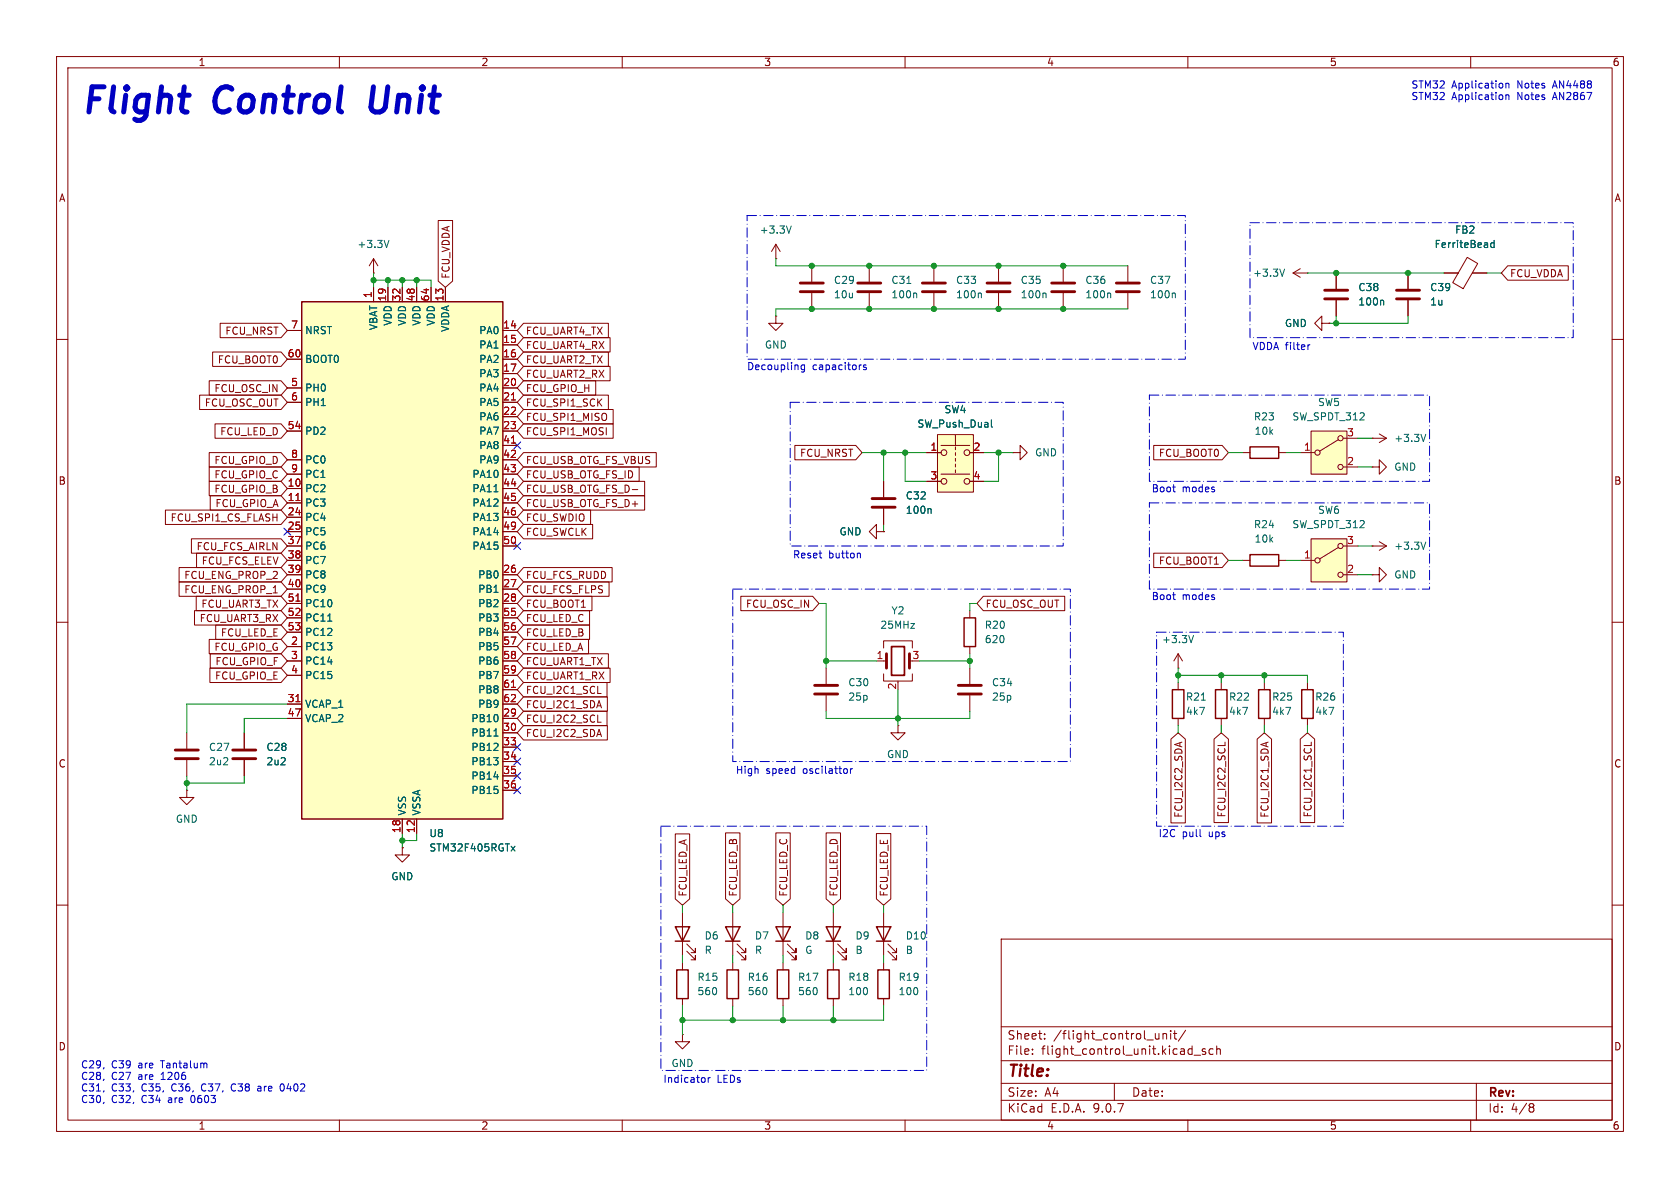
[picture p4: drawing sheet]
<svg xmlns="http://www.w3.org/2000/svg" width="297mm" height="210mm" viewBox="0 0 297 210" stroke-linecap="round" stroke-linejoin="round" font-family="sans-serif">
<g fill="none" stroke="#840000" stroke-width=".18">
<path d="M10 10h277v190h-277zM12 12h273v186h-273zM60 10v2M110 10v2M160 10v2M210 10v2M260 10v2M66 48.3h.1M66 45.7l-.7 1.3M66 45.7l.8 1.3M66 45.7v2.6M228.6 48.3l1.3 .7"/>
<path d="M228.6 48.3h2.5M229.9 47.5l-1.3 .8M231.1 48.3h.1M10 60h2M285 60h2M10 110h2M154.9 116.8h1.8M156.2 114.6v-1.3h5.1v1.3M156.2 119.1v1.3h5.1v-1.3M285 110h2M33 139.7v1.3h1.3l-1.3 1.2-1.3-1.2h1.3M33 139.7h.1"/>
<path d="M158.7 128.3v1.2h1.3l-1.3 1.3-1.2-1.3h1.2M158.7 128.3h.1M158.7 120.4v.3M223.5 120.7v1.2M223.5 127v1.3M71.1 149.9v1.2h1.3l-1.3 1.3-1.3-1.3h1.3M71.1 149.9h.1M10 160h2M120.6 161.3v7.6M121.4 168.1l1.5 1.6v-.8v.8h-.7M121.4 166.9l1.5 1.5v-.8v.8h-.7M129.5 161.3v7.6"/>
<path d="M130.3 168.1l1.5 1.6v-.8v.8h-.7M130.3 166.9l1.5 1.5v-.8v.8h-.7M138.4 161.3v7.6M138.4 170.2v1.3M138.4 176.5v1.3M139.2 168.1l1.5 1.6v-.8v.8h-.7M139.2 166.9l1.5 1.5v-.8v.8h-.7M147.3 161.3v7.6M147.3 170.2v1.3M147.3 176.5v1.3M148.1 168.1l1.5 1.6v-.8v.8h-.8M148.1 166.9l1.5 1.5v-.8v.8h-.8"/>
<path d="M156.2 161.3v7.6M156.2 170.2v1.3M156.2 176.5v1.3M157 168.1l1.5 1.6v-.8v.8h-.8M157 166.9l1.5 1.5v-.8v.8h-.8M177 166h108v32h-108zM285 160h2M60 198v2M110 198v2M160 198v2M177 194.5h108M177 191.5h108"/>
<path d="M177 187.5h108M177 181.5h108M182.5 186.3v.1M182.5 185.5v.1M184.7 183.6v.1M184.7 182.8v.1M197 191.5v3M204.9 182.7v1M204.9 183.6l-.4 .1M205.6 182.8l.2-.1 .4 .1v.9M205.6 182.7v1M207 182.2v.1"/>
<path d="M207 182.7v1M207.5 182.7h.5M207.7 182.2v1.3l.3 .2M209.6 182.1l-1.3 2M210 198v2M211.1 186.5h1.1M213.1 185.5l-.4-.1-.2 .2 .1 .2 .5 .2v.3h-.6M214.5 185.5l-.5-.1-.3 .3v.4l.2 .2h.6M215.1 185.5l.2-.1 .4 .1v.9M215.1 184.9v1.5M260 198v2M261 191.5v6.5"/>
<path d="M270.6 195.1l.4 .1 .2 .2-.3 .3M270.6 195.7h.3M270.9 195.7l.2 .2 .1 .4-.2 .2-.4 .1"/>
</g>
<g fill="none" stroke="#840000" stroke-width=".25">
<path d="M222.5 121.9h2v5.1h-2zM119.4 163.8h2.5l-1.3 2.6zM119.4 166.4h2.5M128.3 163.8h2.5l-1.3 2.6zM128.3 166.4h2.5M137.2 163.8h2.5l-1.3 2.6zM137.2 166.4h2.5M137.4 171.5h2v5h-2zM146 163.8h2.6l-1.3 2.6zM146 166.4h2.6M146.3 171.5h2v5h-2zM154.9 163.8h2.6l-1.3 2.6z"/>
<path d="M154.9 166.4h2.6M155.2 171.5h2v5h-2z"/>
</g>
<path d="M68.8 42.5l-.5 1.3M227.1 47.6l-.4 1.2" fill="none" stroke="#006464" stroke-width=".18"/>
<path d="M156.7 115.6v2.5M160.8 115.6v2.5" fill="none" stroke="#840000" stroke-width=".51"/>
<path d="M157.6 114.3h2.3v5.1h-2.3z" fill="none" stroke="#840000" stroke-width=".3"/>
<path d="M53.3 53.3h35.6v91.5h-35.6z" fill="#ffffc2"/>
<path d="M53.3 53.3h35.6v91.5h-35.6zM207.3 121.9h2v5.1h-2zM214.9 121.9h2v5.1h-2zM230.1 121.9h2.1v5.1h-2.1zM119.6 171.5h2.1v5h-2.1zM128.5 171.5h2.1v5h-2.1z" fill="none" stroke="#840000" stroke-width=".25"/>
<g fill="none" stroke="#840000" stroke-width=".18">
<path d="M50.8 58.4h2.5M66 50.8v2.5M68.6 50.8v2.5M71.1 50.8v2.5M73.7 50.8v2.5M76.2 50.8v2.5M78.7 50.8v2.5M88.9 58.4h2.5M248.9 48.3v2.8M248.9 53.1v2.8M255.3 48.3h2.5M259.4 45.5l1.8 1.1-2.5 4.4-1.9-1z"/>
<path d="M260.3 48.3h2.6M50.8 63.5h2.5M50.8 68.6h2.5M50.8 71.1h2.5M50.8 76.2h2.5M88.9 63.5h2.5M88.9 68.6h2.5M88.9 71.1h2.5M88.9 76.2h2.5M88.9 61h2.5M88.9 66h2.5M88.9 73.7h2.5"/>
<path d="M88.9 78.7h2.5M50.8 81.3h2.5M50.8 83.8h2.5M50.8 86.4h2.5M50.8 88.9h2.5M50.8 91.4h2.5M50.8 94h2.5M50.8 96.5h2.5M50.8 99.1h2.5M88.9 81.3h2.5M88.9 83.8h2.5M88.9 86.4h2.5"/>
<path d="M88.9 88.9h2.5M88.9 91.4h2.5M88.9 94h2.5M88.9 96.5h2.5M50.8 101.6h2.5M50.8 104.1h2.5M50.8 106.7h2.5M50.8 109.2h2.5M50.8 111.8h2.5M50.8 114.3h2.5M50.8 116.8h2.5M50.8 119.4h2.5"/>
<path d="M88.9 101.6h2.5M88.9 104.1h2.5M88.9 106.7h2.5M88.9 109.2h2.5M88.9 111.8h2.5M88.9 114.3h2.5M88.9 116.8h2.5M88.9 119.4h2.5M146 118.1v2.8M171.4 118.1v2.8M33 129.5v2.8M33 134.4v2.8"/>
<path d="M43.2 129.5v2.8M43.2 134.4v2.8M50.8 124.5h2.5M50.8 127h2.5M88.9 124.5h2.5M88.9 127h2.5M88.9 121.9h2.5M88.9 129.5h2.5M88.9 132.1h2.5M88.9 134.6h2.5M88.9 137.2h2.5M88.9 139.7h2.5"/>
<path d="M146 122.9v2.8M171.4 122.9v2.8M208.3 120.7v1.2M208.3 127v1.3M215.9 120.7v1.2M215.9 127v1.3M231.1 120.7v1.2M231.1 127v1.3M71.1 144.8v2.5M73.7 144.8v2.5M120.6 170.2v1.3M120.6 176.5v1.3"/>
<path d="M129.5 170.2v1.3M129.5 176.5v1.3M120.6 182.9v1.3h1.3l-1.3 1.2-1.2-1.2h1.2M120.6 182.9h.1"/>
</g>
<path d="M90.4 70.7h.7M90.4 78.3h.7M52.3 88.5h.7M52.3 106.3h.7M52.3 124h.7M90.4 121.5h.7" fill="none" stroke="#a90000" stroke-width=".18"/>
<path d="M264.1 42.5v1.3M264.1 43l-.3-.1-.3 .3 .2 .5h.4M87.3 86.9h.7M57.9 109.8h.8M87.3 130.1h.7M212.4 123.8h.7M90.4 149.6l.6 .8M91 149.6l-.6 .8" fill="none" stroke="#006464" stroke-width=".18"/>
<path d="M246.9 51.3h4.1M246.9 52.8h4.1M31 132.6h4.1M31 134.1h4.1M41.1 132.6h4.1M41.1 134.1h4.1M144 121.2h4.1M144 122.7h4.1M169.4 121.2h4.1M169.4 122.7h4.1" fill="none" stroke="#840000" stroke-width=".51"/>
<path d="M165.7 76.8h6.4v10.2h-6.4z" fill="#ffffc2"/>
<g fill="none" stroke="#840000" stroke-width=".18">
<path d="M137.2 45.7h.1M137.2 55.9v1.3h1.2l-1.2 1.2-1.3-1.2h1.3M137.2 55.9h.1M137.2 43.2l-.8 1.3M137.2 43.2l.7 1.3M137.2 43.2v2.5M143.5 47v2.8M143.5 51.8v2.8M153.7 47v2.8M153.7 51.8v2.8M165.1 47v2.8M165.1 51.8v2.8"/>
<path d="M176.5 47v2.8M176.5 51.8v2.8M236.2 48.3v2.8M236.2 53.1v2.8M165.7 76.8h6.4v10.2h-6.4zM166.4 78.7h5M168.9 77v1.7M168.9 79v.5M154.9 94v-1.3l-1.2 1.3 1.2 1.3v-1.3h1.3M156.2 94h.1M156.2 85.1v2.8M156.2 89.9v2.8"/>
<path d="M163.8 80h2.6M163.8 85.1h2.6M166.4 83.8h5M168.9 80v.5M168.9 81v.5M168.9 82v.6M168.9 83.1v.5M171.4 80h2.6M171.4 85.1h2.6M219.7 80h1.3M219.7 99.1h1.3M226.1 80h1.2"/>
<path d="M226.1 99.1h1.2M171.4 108v1.2M171.4 114.3v1.3"/>
<circle cx="166.9" cy="85.1" r=".51"/>
<circle cx="166.9" cy="80" r=".51"/>
<circle cx="170.9" cy="80" r=".51"/>
<circle cx="170.9" cy="85.1" r=".51"/>
</g>
<path d="M139.9 39.9l-.4 1.3M160.3 50.1h.7M161.9 51.8l.2 .2v.6M173.3 51.8l.2 .2v.6M184.7 51.8l.2 .2v.6M244.4 53.1l.2 .2v.6M175.3 74.2v1.1l.1 .2M164.4 89.9l.2 .2v.6" fill="none" stroke="#006464" stroke-width=".18"/>
<path d="M141.5 50h4M141.5 51.6h4M151.6 50h4.1M151.6 51.6h4.1M163.1 50h4M163.1 51.6h4M174.5 50h4.1M174.5 51.6h4.1M234.2 51.3h4.1M234.2 52.8h4.1M154.2 88.1h4M154.2 89.7h4" fill="none" stroke="#840000" stroke-width=".51"/>
<path d="M221 79h5.1v2h-5.1zM221 98h5.1v2.1h-5.1zM170.4 109.2h2.1v5.1h-2.1z" fill="none" stroke="#840000" stroke-width=".25"/>
<path d="M231.8 76.2h6.3v7.6h-6.3z" fill="#ffffc2"/>
<g fill="none" stroke="#840000" stroke-width=".18">
<path d="M188 47v2.8M188 51.8v2.8M231.8 76.2h6.3v7.6h-6.3zM236.6 77.7l-3.3 2.1M237.5 77.5h2.5M179.1 80h1.2v-1.3l1.3 1.3-1.3 1.3v-1.3M179.1 80h.1M229.9 80h2.5M237.5 82.6h2.5M208.3 118.1h.1M208.3 115.6l-.8 1.2M208.3 115.6l.7 1.2"/>
<path d="M208.3 115.6v2.5"/>
<circle cx="237" cy="77.5" r=".46"/>
<circle cx="232.9" cy="80" r=".46"/>
<circle cx="237" cy="82.6" r=".46"/>
</g>
<path d="M185.9 50h4.1M185.9 51.6h4.1" fill="none" stroke="#840000" stroke-width=".51"/>
<path d="M196.2 51.8l.2 .2v.6M211 112.3l-.4 1.3" fill="none" stroke="#006464" stroke-width=".18"/>
<path d="M231.8 95.3h6.3v7.6h-6.3z" fill="#ffffc2"/>
<g fill="none" stroke="#840000" stroke-width=".18">
<path d="M77.5 39h2.5v10.7l-1.3 1.1-1.2-1.1zM38.9 57.1h10.8l1.1 1.3-1.1 1.3h-10.8zM50.8 58.4h2.5M66 50.8v2.5M68.6 50.8v2.5M71.1 50.8v2.5M73.7 50.8v2.5M76.2 50.8v2.5M78.7 50.8v2.5M88.9 58.4h2.5M92.6 59.7h15.3v2.5h-15.3l-1.2-1.2zM92.6 57.1h15v2.6h-15l-1.2-1.3z"/>
<path d="M199.4 47v2.8M199.4 51.8v2.8M233.7 57.2v-1.3l-1.3 1.3 1.3 1.2v-1.2h1.2M234.9 57.2h.1M236.2 48.3v2.8M236.2 53.1v2.8M248.9 48.3v2.8M248.9 53.1v2.8M255.3 48.3h2.5M260.3 48.3h2.6M266.5 47h10.7v2.5h-10.7l-1.1-1.2zM35.3 69.8h14.4l1.1 1.3-1.1 1.3h-14.4z"/>
<path d="M37 67.3h12.7l1.1 1.3-1.1 1.3h-12.7zM37.6 62.2h12.1l1.1 1.3-1.1 1.3h-12.1zM38 74.9h11.7l1.1 1.3-1.1 1.3h-11.7zM50.8 63.5h2.5M50.8 68.6h2.5M50.8 71.1h2.5M50.8 76.2h2.5M88.9 63.5h2.5M88.9 68.6h2.5M88.9 71.1h2.5M88.9 76.2h2.5M88.9 61h2.5"/>
<path d="M88.9 66h2.5M88.9 73.7h2.5M88.9 78.7h2.5M92.6 62.2h15v2.6h-15l-1.2-1.3zM92.6 72.4h15.8v2.5h-15.8l-1.2-1.2zM92.6 64.8h15.3v2.5h-15.3l-1.2-1.3zM92.6 67.3h12.7v2.6h-12.7l-1.2-1.3zM92.6 69.8h15v2.6h-15l-1.2-1.3zM92.6 74.9h15.8v2.6h-15.8l-1.2-1.3zM140.5 78.7h10.8l1.1 1.3-1.1 1.3h-10.8zM204 78.7h12.1l1.1 1.3-1.1 1.3h-12.1zM242.6 77.5h.1"/>
<path d="M242.6 77.5h2.5M243.8 76.7l1.3 .8M245.1 77.5l-1.3 .7M29.2 90.2h20.5l1.1 1.2-1.1 1.3h-20.5zM33.8 95.2h15.9l1.1 1.3-1.1 1.3h-15.9zM34.7 97.8h15l1.1 1.3-1.1 1.2h-15zM37 85.1h12.7l1.1 1.3-1.1 1.2h-12.7zM37 82.5h12.7l1.1 1.3-1.1 1.3h-12.7zM37 80h12.7l1.1 1.3-1.1 1.3h-12.7zM37.2 87.6h12.5l1.1 1.3-1.1 1.3h-12.5zM50.8 99.1h2.5M50.8 96.5h2.5"/>
<path d="M50.8 81.3h2.5M50.8 83.8h2.5M50.8 86.4h2.5M50.8 88.9h2.5M50.8 91.4h2.5M50.8 94h2.5M88.9 96.5h2.5M88.9 81.3h2.5M88.9 83.8h2.5M88.9 86.4h2.5M88.9 88.9h2.5M88.9 91.4h2.5"/>
<path d="M88.9 94h2.5M92.6 90.2h11.8v2.5h-11.8l-1.2-1.3zM92.6 85.1h21.4v2.5h-21.4l-1.2-1.2zM92.6 87.6h21.4v2.6h-21.4l-1.2-1.3zM92.6 82.5h20.4v2.6h-20.4l-1.2-1.3zM92.6 80h23.4v2.6h-23.4l-1.2-1.3zM92.6 92.7h12.2v2.6h-12.2l-1.2-1.3zM111.8 86.5h.9M156.2 94h.1M156.2 85.1v2.8M156.2 89.9v2.8M163.8 80h2.6"/>
<path d="M163.8 85.1h2.6M171.4 80h2.6M171.4 85.1h2.6M204 97.8h12.1l1.1 1.3-1.1 1.2h-12.1zM229.9 99.1h2.5M231.8 95.3h6.3v7.6h-6.3zM236.6 96.8l-3.3 2M237.5 96.5h2.5M242.6 96.5h.1M242.6 82.6h1.2v-1.3l1.3 1.3-1.3 1.2v-1.2M242.6 82.6h.1M242.6 96.5h2.5"/>
<path d="M243.8 95.8l1.3 .7M245.1 96.5l-1.3 .8M31.7 102.9h18l1.1 1.2-1.1 1.3h-18zM31.7 100.3h18l1.1 1.3-1.1 1.3h-18zM34.4 107.9h15.3l1.1 1.3-1.1 1.3h-15.3zM34.7 105.4h15l1.1 1.3-1.1 1.3h-15zM37 113h12.7l1.1 1.3-1.1 1.3h-12.7zM37.1 118.1h12.6l1.1 1.3-1.1 1.3h-12.6zM37.2 115.6h12.5l1.1 1.2-1.1 1.3h-12.5zM38.1 110.5h11.6l1.1 1.3-1.1 1.2h-11.6zM50.8 101.6h2.5M50.8 104.1h2.5"/>
<path d="M50.8 106.7h2.5M50.8 109.2h2.5M50.8 111.8h2.5M50.8 114.3h2.5M50.8 116.8h2.5M50.8 119.4h2.5M88.9 101.6h2.5M88.9 104.1h2.5M88.9 106.7h2.5M88.9 109.2h2.5M88.9 111.8h2.5M88.9 114.3h2.5"/>
<path d="M88.9 116.8h2.5M88.9 119.4h2.5M92.6 115.6h15v2.5h-15l-1.2-1.3zM92.6 110.5h11.6v2.5h-11.6l-1.2-1.2zM92.6 102.9h15.1v2.5h-15.1l-1.2-1.3zM92.6 107.9h11.6v2.6h-11.6l-1.2-1.3zM92.6 113h11.4v2.6h-11.4l-1.2-1.3zM92.6 100.3h15.6v2.6h-15.6l-1.2-1.3zM92.6 105.4h12.1v2.6h-12.1l-1.2-1.3zM92.6 118.1h15.3v2.6h-15.3l-1.2-1.3zM131 105.4h12.7l1.1 1.3-1.1 1.3h-12.7zM173.8 105.4h14.4v2.6h-14.4l-1.1-1.3z"/>
<path d="M237.5 101.6h2.5M242.6 101.6h1.2v-1.3l1.3 1.3-1.3 1.3v-1.3M242.6 101.6h.1M43.2 129.5v2.8M43.2 134.4v2.8M50.8 124.5h2.5M50.8 127h2.5M88.9 124.5h2.5M88.9 127h2.5M88.9 121.9h2.5M88.9 129.5h2.5M88.9 132.1h2.5"/>
<path d="M88.9 134.6h2.5M88.9 137.2h2.5M88.9 139.7h2.5M92.6 128.3h14.8v2.5h-14.8l-1.2-1.3zM92.6 123.2h14.8v2.5h-14.8l-1.2-1.2zM92.6 120.6h14.7v2.6h-14.7l-1.2-1.3zM92.6 125.7h14.7v2.6h-14.7l-1.2-1.3zM105.7 122.6h.6M105.7 127.7h.6M207 130.7l1.3-1.2 1.3 1.2v14.8h-2.6zM214.6 130.7l1.3-1.2 1.3 1.2v14.7h-2.6zM216.6 131.2v.6"/>
<path d="M222.2 130.7l1.3-1.2 1.3 1.2v14.8h-2.6zM229.9 130.7l1.2-1.2 1.3 1.2v14.7h-2.5zM231.8 131.2v.6M71.1 149.9h.1M71.1 144.8v2.5M73.7 144.8v2.5M119.4 147.4h2.5v11.5l-1.3 1.1-1.2-1.1zM128.3 147.2h2.5v11.7l-1.3 1.1-1.2-1.1zM137.2 147.2h2.5v11.7l-1.3 1.1-1.2-1.1zM146 147.2h2.6v11.7l-1.3 1.1-1.3-1.1zM154.9 147.4h2.6v11.5l-1.3 1.1-1.3-1.1z"/>
<circle cx="232.9" cy="99.1" r=".46"/>
<circle cx="237" cy="96.5" r=".46"/>
<circle cx="237" cy="101.6" r=".46"/>
</g>
<g fill="none" stroke="#006464" stroke-width=".18">
<path d="M207.6 51.8l.2 .2v.6M244.4 53.1l.2 .2v.6M264.1 42.5v1.3M264.1 43l-.3-.1-.3 .3 .2 .5h.4M175.3 74.2v1.1l.1 .2M252.1 76.8l-.5 1.2M87.3 86.9h.7M164.4 89.9l.2 .2v.6M252.1 95.8l-.5 1.3M57.9 109.8h.8M87.3 130.1h.7M90.4 149.6l.6 .8"/>
<path d="M91 149.6l-.6 .8"/>
</g>
<path d="M197.4 50h4M197.4 51.6h4" fill="none" stroke="#840000" stroke-width=".51"/>
<g fill="none" stroke="#009600" stroke-width=".18">
<path d="M66 49.5h10.2v1.3M66 48.3v2.5M68.6 49.5v1.3M71.1 49.5v1.3M73.7 49.5v1.3M137.2 45.7v1.3h62.2M199.4 54.6h-62.2v1.3M231.1 48.3h24.2M236.2 55.9v1.3M248.9 55.9v1.3h-14M262.9 48.3h2.5M240 77.5h2.6"/>
<path d="M152.4 80h11.4M156.2 80v5.1M156.2 92.7v1.3M160 80v5.1h3.8M174 80h5.1M176.5 80v5.1h-2.5M217.2 80h2.5M217.2 99.1h2.5M227.3 80h2.6M227.3 99.1h2.6M240 82.6h2.6M240 96.5h2.6"/>
<path d="M144.8 106.7h1.2v11.4M146 116.8h8.9M162.6 116.8h8.8M171.4 115.6v2.5M172.7 106.7h-1.3v1.3M208.3 118.1v2.6M208.3 119.4h22.8v1.3M215.9 119.4v1.3M223.5 119.4v1.3M240 101.6h2.6M33 137.2v2.5M43.2 137.2v1.2h-10.2"/>
<path d="M50.8 127h-7.6v2.5M50.8 124.5h-17.8v5M146 125.7v1.3h25.4v-1.3M158.7 121.9v6.4M208.3 128.3v1.2M215.9 128.3v1.2M223.5 128.3v1.2M231.1 128.3v1.2M71.1 147.3v2.6M73.7 147.3v1.3h-2.6M120.6 160v1.3M120.6 168.9v1.3"/>
<path d="M120.6 177.8v5.1M129.5 160v1.3M129.5 168.9v1.3M129.5 177.8v2.5M138.4 160v1.3M138.4 168.9v1.3M138.4 177.8v2.5M147.3 160v1.3M147.3 168.9v1.3M147.3 177.8v2.5M156.2 160v1.3M156.2 168.9v1.3"/>
<path d="M156.2 177.8v2.5h-35.6"/>
</g>
<g fill="none" stroke="#000084" stroke-width=".18">
<path d="M90.8 78.1l1.2 1.2M92 78.1l-1.2 1.2M50.2 93.4l1.2 1.2M51.4 93.4l-1.2 1.2M90.8 95.9l1.2 1.2M92 95.9l-1.2 1.2M90.8 139.1l1.2 1.2M90.8 131.5l1.2 1.2M90.8 136.6l1.2 1.2M90.8 134l1.2 1.2M92 139.1l-1.2 1.2M92 131.5l-1.2 1.2"/>
<path d="M92 136.6l-1.2 1.2M92 134l-1.2 1.2"/>
</g>
<g fill="none" stroke="#0000c2" stroke-width=".18">
<path d="M266.2 14.7v.9M266.2 16.8v.8M266.2 14.8l.2-.1 .3 .1 .1 .8M266.2 16.9l.2-.1h.3l.1 .8M142.2 64.5v1l-.2 .3-.3-.1M142.2 64.6l-.3-.1-.3 .2 .2 .6h.4M152.2 64.5h.1M153.1 64.6l-.3-.1-.2 .2 .1 .2 .4 .1v.3h-.5M231.2 61v.8M231.6 61l-.4 .2M151.7 97.8l.4 .2v.6M207.3 86.1h.5"/>
<path d="M207.7 86.9h.1M207.3 105.1h.5M207.7 106h.1M149.7 136v.6M150.3 135.9v.8M150.7 135.9l-.4 .2M212.2 147.8l.1 .1M41.1 191.7l-.2 .4 .2 .7M46 192l-.4 .1M46 192.4h-.3l-.2 .2 .1 .2 .4 .1M50.1 191.7l-.2-.1a.68 .68 0 0 0-.4 .6 .68 .68 0 0 0 .4 .7l.2-.1M124.5 190.6l.2 .1-.2 .6"/>
<path d="M125.2 190.5v.8M125.6 190.5l-.4 .2"/>
</g>
<path d="M31.8 16.8h1.6M66 15.3l-.4 3.6 .1 .5" fill="none" stroke="#0000c2" stroke-width=".89"/>
<path d="M132.1 38.1h77.4v25.4h-77.4zM221 39.4h57.1v20.3h-57.1zM139.7 71.1h48.3v25.4h-48.3zM203.2 69.9h49.5v15.2h-49.5zM203.2 88.9h49.5v15.2h-49.5zM129.5 104.1h59.7v30.5h-59.7zM204.5 111.8h33v34.3h-33zM116.8 146.1h47v43.1h-47z" fill="none" stroke="#0000c2" stroke-width=".18" stroke-dasharray="1.7 .6 0 .6"/>
<path d="M90.4 70.7h.7M90.4 78.3h.7M52.3 88.5h.7M52.3 106.3h.7M52.3 124h.7M90.4 121.5h.7" fill="none" stroke="#a90000" stroke-width=".18"/>
<g fill="#009600" stroke="#009600" stroke-width=".18">
<circle cx="71.1" cy="49.5" r=".46"/>
<circle cx="66" cy="49.5" r=".46"/>
<circle cx="73.7" cy="49.5" r=".46"/>
<circle cx="68.6" cy="49.5" r=".46"/>
<circle cx="33" cy="138.4" r=".46"/>
<circle cx="129.5" cy="180.3" r=".46"/>
<circle cx="71.1" cy="148.6" r=".46"/>
<circle cx="147.3" cy="180.3" r=".46"/>
<circle cx="120.6" cy="180.3" r=".46"/>
<circle cx="138.4" cy="180.3" r=".46"/>
<circle cx="165.1" cy="54.6" r=".46"/>
<circle cx="153.7" cy="54.6" r=".46"/>
<circle cx="160" cy="80" r=".46"/>
<circle cx="156.2" cy="80" r=".46"/>
<circle cx="143.5" cy="54.6" r=".46"/>
<circle cx="153.7" cy="47" r=".46"/>
<circle cx="146" cy="116.8" r=".46"/>
<circle cx="223.5" cy="119.4" r=".46"/>
<circle cx="215.9" cy="119.4" r=".46"/>
<circle cx="171.4" cy="116.8" r=".46"/>
<circle cx="208.3" cy="119.4" r=".46"/>
<circle cx="158.7" cy="127" r=".46"/>
<circle cx="248.9" cy="48.3" r=".46"/>
<circle cx="236.2" cy="48.3" r=".46"/>
<circle cx="236.2" cy="57.2" r=".46"/>
<circle cx="143.5" cy="47" r=".46"/>
<circle cx="165.1" cy="47" r=".46"/>
<circle cx="176.5" cy="47" r=".46"/>
<circle cx="188" cy="47" r=".46"/>
<circle cx="176.5" cy="54.6" r=".46"/>
<circle cx="188" cy="54.6" r=".46"/>
<circle cx="176.5" cy="80" r=".46"/>
</g>
<g font-size="6.2" fill="#0000c2">
<text x="13.8" y="21.3">Flight</text>
<text x="37.8" y="21.3">Control</text>
<text x="67.1" y="21.3">Unit</text>
</g>
<text font-size="2.8" fill="#840000" x="178" y="190.9">Title:</text>
<g font-size="2.1" fill="#840000">
<text x="178" y="184">Sheet:</text>
<text x="186.2" y="184">/flight_control_unit/</text>
<text x="178" y="186.7">File:</text>
<text x="184.1" y="186.7">flight_control_unit.kicad_sch</text>
<text x="178" y="196.9">KiCad</text>
<text x="178" y="194.1">Size:</text>
<text x="184.7" y="194.1">A4</text>
<text x="185.7" y="196.9">E.D.A.</text>
<text x="193.3" y="196.9">9.0.7</text>
<text x="200" y="194.1">Date:</text>
<text x="263" y="194.3">Rev:</text>
<text x="263" y="196.9">Id:</text>
<text x="267.1" y="196.9">4/8</text>
</g>
<g font-size="1.8" fill="#840000">
<text x="35" y="11.9">1</text>
<text x="85" y="11.9">2</text>
<text x="135" y="11.9">3</text>
<text x="185" y="11.9">4</text>
<text x="235" y="11.9">5</text>
<text x="285" y="11.9">6</text>
<text x="10.3" y="35.9">A</text>
<text x="285.3" y="35.9">A</text>
<text x="79.7" y="49.4" transform="rotate(-90 79.7 49.4)">FCU_VDDA</text>
<text x="266.9" y="49.2">FCU_VDDA</text>
<text x="39.7" y="59.4">FCU_NRST</text>
<text x="92.9" y="59.4">FCU_UART4_TX</text>
<text x="38.4" y="64.5">FCU_BOOT0</text>
<text x="92.9" y="61.9">FCU_UART4_RX</text>
<text x="92.9" y="64.5">FCU_UART2_TX</text>
<text x="37.8" y="69.5">FCU_OSC_IN</text>
<text x="92.9" y="67">FCU_UART2_RX</text>
<text x="92.9" y="69.5">FCU_GPIO_H</text>
<text x="36.1" y="72.1">FCU_OSC_OUT</text>
<text x="38.8" y="77.2">FCU_LED_D</text>
<text x="92.9" y="74.6">FCU_SPI1_MISO</text>
<text x="92.9" y="72.1">FCU_SPI1_SCK</text>
<text x="92.9" y="77.2">FCU_SPI1_MOSI</text>
<text x="37.8" y="82.2">FCU_GPIO_D</text>
<text x="92.9" y="82.2">FCU_USB_OTG_FS_VBUS</text>
<text x="141.3" y="81">FCU_NRST</text>
<text x="204.8" y="81">FCU_BOOT0</text>
<text x="10.3" y="85.9">B</text>
<text x="37.8" y="87.3">FCU_GPIO_B</text>
<text x="37.8" y="84.8">FCU_GPIO_C</text>
<text x="38" y="89.9">FCU_GPIO_A</text>
<text x="92.9" y="87.3">FCU_USB_OTG_FS_D-</text>
<text x="92.9" y="89.9">FCU_USB_OTG_FS_D+</text>
<text x="92.9" y="84.8">FCU_USB_OTG_FS_ID</text>
<text x="285.3" y="85.9">B</text>
<text x="30.1" y="92.4">FCU_SPI1_CS_FLASH</text>
<text x="92.9" y="92.4">FCU_SWDIO</text>
<text x="92.9" y="94.9">FCU_SWCLK</text>
<text x="34.7" y="97.5">FCU_FCS_AIRLN</text>
<text x="35.6" y="100">FCU_FCS_ELEV</text>
<text x="204.8" y="100">FCU_BOOT1</text>
<text x="32.5" y="105.1">FCU_ENG_PROP_1</text>
<text x="32.5" y="102.6">FCU_ENG_PROP_2</text>
<text x="35.5" y="107.6">FCU_UART3_TX</text>
<text x="92.9" y="105.1">FCU_FCS_FLPS</text>
<text x="92.9" y="102.6">FCU_FCS_RUDD</text>
<text x="92.9" y="107.6">FCU_BOOT1</text>
<text x="131.8" y="107.6">FCU_OSC_IN</text>
<text x="174.1" y="107.6">FCU_OSC_OUT</text>
<text x="35.2" y="110.2">FCU_UART3_RX</text>
<text x="38.9" y="112.7">FCU_LED_E</text>
<text x="92.9" y="112.7">FCU_LED_B</text>
<text x="92.9" y="110.2">FCU_LED_C</text>
<text x="37.8" y="115.3">FCU_GPIO_G</text>
<text x="38" y="117.8">FCU_GPIO_F</text>
<text x="92.9" y="117.8">FCU_UART1_TX</text>
<text x="92.9" y="115.3">FCU_LED_A</text>
<text x="37.9" y="120.3">FCU_GPIO_E</text>
<text x="92.9" y="125.4">FCU_I2C1_SDA</text>
<text x="92.9" y="120.3">FCU_UART1_RX</text>
<text x="92.9" y="122.9">FCU_I2C1_SCL</text>
<text x="92.9" y="130.5">FCU_I2C2_SDA</text>
<text x="92.9" y="128">FCU_I2C2_SCL</text>
<text x="10.3" y="135.9">C</text>
<text x="285.3" y="135.9">C</text>
<text x="209.2" y="144.7" transform="rotate(-90 209.2 144.7)">FCU_I2C2_SDA</text>
<text x="216.9" y="144.6" transform="rotate(-90 216.9 144.6)">FCU_I2C2_SCL</text>
<text x="224.5" y="144.7" transform="rotate(-90 224.5 144.7)">FCU_I2C1_SDA</text>
<text x="232.1" y="144.6" transform="rotate(-90 232.1 144.6)">FCU_I2C1_SCL</text>
<text x="121.6" y="158.6" transform="rotate(-90 121.6 158.6)">FCU_LED_A</text>
<text x="130.5" y="158.6" transform="rotate(-90 130.5 158.6)">FCU_LED_B</text>
<text x="139.4" y="158.6" transform="rotate(-90 139.4 158.6)">FCU_LED_C</text>
<text x="148.3" y="158.6" transform="rotate(-90 148.3 158.6)">FCU_LED_D</text>
<text x="157.2" y="158.6" transform="rotate(-90 157.2 158.6)">FCU_LED_E</text>
<text x="10.3" y="185.9">D</text>
<text x="285.3" y="185.9">D</text>
<text x="35" y="199.9">1</text>
<text x="85" y="199.9">2</text>
<text x="135" y="199.9">3</text>
<text x="185" y="199.9">4</text>
<text x="235" y="199.9">5</text>
<text x="285" y="199.9">6</text>
</g>
<g font-size="1.8" fill="#0000c2">
<text x="249.4" y="15.8">STM32</text>
<text x="249.4" y="17.9">STM32</text>
<text x="256.6" y="15.8">Application</text>
<text x="256.6" y="17.9">Application</text>
<text x="268.3" y="15.8">Notes</text>
<text x="268.3" y="17.9">Notes</text>
<text x="274.8" y="15.8">AN4488</text>
<text x="274.8" y="17.9">AN2867</text>
<text x="132" y="65.6">Decoupling</text>
<text x="143.6" y="65.6">capacitors</text>
<text x="221.3" y="62.1">VDDA filter</text>
<text x="203.5" y="87.2">Boot</text>
<text x="209" y="87.2">modes</text>
<text x="140.1" y="98.9">Reset</text>
<text x="146.5" y="98.9">button</text>
<text x="203.5" y="106.3">Boot</text>
<text x="209" y="106.3">modes</text>
<text x="130" y="137">High</text>
<text x="135.4" y="137">speed</text>
<text x="142.1" y="137">oscilattor</text>
<text x="204.7" y="148.2">I2C</text>
<text x="209" y="148.2">pull</text>
<text x="213.8" y="148.2">ups</text>
<text x="14.2" y="189.1">C29,</text>
<text x="14.2" y="191.1">C28,</text>
<text x="19.7" y="189.1">C39</text>
<text x="19.7" y="191.1">C27</text>
<text x="24.5" y="189.1">are</text>
<text x="24.5" y="191.1">are</text>
<text x="28.7" y="189.1">Tantalum</text>
<text x="28.7" y="191.1">1206</text>
<text x="117.2" y="191.6">Indicator</text>
<text x="126.8" y="191.6">LEDs</text>
<text x="14.2" y="193.2">C31,</text>
<text x="14.2" y="195.2">C30,</text>
<text x="19.7" y="193.2">C33,</text>
<text x="19.7" y="195.2">C32,</text>
<text x="25.2" y="193.2">C35,</text>
<text x="25.2" y="195.2">C34</text>
<text x="30" y="195.2">are</text>
<text x="30.6" y="193.2">C36,</text>
<text x="34.2" y="195.2">0603</text>
<text x="36.1" y="193.2">C37,</text>
<text x="41.5" y="193.2">C38</text>
<text x="46.4" y="193.2">are</text>
<text x="50.6" y="193.2">0402</text>
</g>
<g font-size="1.8" fill="#006464">
<text x="134.2" y="41.5">+3.3V</text>
<text x="257.1" y="41.5">FB2</text>
<text x="63.1" y="44">+3.3V</text>
<text x="253.5" y="44">FerriteBead</text>
<text x="147.3" y="50.4">C29</text>
<text x="147.3" y="52.9">10u</text>
<text x="157.5" y="52.9">100n</text>
<text x="157.5" y="50.4">C31</text>
<text x="168.9" y="52.9">100n</text>
<text x="168.9" y="50.4">C33</text>
<text x="180.3" y="52.9">100n</text>
<text x="180.3" y="50.4">C35</text>
<text x="191.8" y="52.9">100n</text>
<text x="191.8" y="50.4">C36</text>
<text x="203.2" y="52.9">100n</text>
<text x="203.2" y="50.4">C37</text>
<text x="221.4" y="49.1">+3.3V</text>
<text x="240" y="51.7">C38</text>
<text x="252.7" y="51.7">C39</text>
<text x="53.8" y="59.3">NRST</text>
<text x="66.9" y="58.5" transform="rotate(-90 66.9 58.5)">VBAT</text>
<text x="69.4" y="57.7" transform="rotate(-90 69.4 57.7)">VDD</text>
<text x="72" y="57.7" transform="rotate(-90 72 57.7)">VDD</text>
<text x="74.5" y="57.7" transform="rotate(-90 74.5 57.7)">VDD</text>
<text x="77.1" y="57.7" transform="rotate(-90 77.1 57.7)">VDD</text>
<text x="79.6" y="58.8" transform="rotate(-90 79.6 58.8)">VDDA</text>
<text x="84.6" y="59.3">PA0</text>
<text x="227.1" y="58">GND</text>
<text x="240" y="54.2">100n</text>
<text x="252.7" y="54.2">1u</text>
<text x="53.8" y="64.4">BOOT0</text>
<text x="84.6" y="61.8">PA1</text>
<text x="84.6" y="64.4">PA2</text>
<text x="135.1" y="61.8">GND</text>
<text x="53.8" y="69.4">PH0</text>
<text x="53.8" y="72">PH1</text>
<text x="84.6" y="66.9">PA3</text>
<text x="84.6" y="69.4">PA4</text>
<text x="84.6" y="72">PA5</text>
<text x="232.9" y="72">SW5</text>
<text x="53.8" y="77.1">PD2</text>
<text x="84.6" y="74.5">PA6</text>
<text x="84.6" y="77.1">PA7</text>
<text x="162.1" y="75.8">SW_Push_Dual</text>
<text x="166.9" y="73.3">SW4</text>
<text x="221.6" y="74.5">R23</text>
<text x="221.7" y="77.1">10k</text>
<text x="228.4" y="74.5">SW_SPDT_312</text>
<text x="53.8" y="82.1">PC0</text>
<text x="84.6" y="79.6">PA8</text>
<text x="84.6" y="82.1">PA9</text>
<text x="182.9" y="80.9">GND</text>
<text x="246.4" y="83.4">GND</text>
<text x="246.4" y="78.3">+3.3V</text>
<text x="53.8" y="84.7">PC1</text>
<text x="53.8" y="87.2">PC2</text>
<text x="53.8" y="89.8">PC3</text>
<text x="83.4" y="84.7">PA10</text>
<text x="83.4" y="87.2">PA11</text>
<text x="83.4" y="89.8">PA12</text>
<text x="160" y="88.5">C32</text>
<text x="53.8" y="92.3">PC4</text>
<text x="53.8" y="94.8">PC5</text>
<text x="83.4" y="92.3">PA13</text>
<text x="83.4" y="94.8">PA14</text>
<text x="148.3" y="94.8">GND</text>
<text x="160" y="91">100n</text>
<text x="221.6" y="93.6">R24</text>
<text x="228.4" y="93.6">SW_SPDT_312</text>
<text x="232.9" y="91">SW6</text>
<text x="53.8" y="97.4">PC6</text>
<text x="53.8" y="99.9">PC7</text>
<text x="83.4" y="97.4">PA15</text>
<text x="221.7" y="96.1">10k</text>
<text x="246.4" y="97.4">+3.3V</text>
<text x="53.8" y="102.5">PC8</text>
<text x="53.8" y="105">PC9</text>
<text x="53.8" y="107.5">PC10</text>
<text x="84.4" y="102.5">PB0</text>
<text x="84.4" y="105">PB1</text>
<text x="84.4" y="107.5">PB2</text>
<text x="246.4" y="102.5">GND</text>
<text x="53.8" y="110.1">PC11</text>
<text x="53.8" y="112.6">PC12</text>
<text x="84.4" y="110.1">PB3</text>
<text x="84.4" y="112.6">PB4</text>
<text x="155.5" y="111.4">25MHz</text>
<text x="157.5" y="108.8">Y2</text>
<text x="174" y="113.9">620</text>
<text x="174" y="111.4">R20</text>
<text x="205.3" y="113.9">+3.3V</text>
<text x="53.8" y="115.2">PC13</text>
<text x="53.8" y="117.7">PC14</text>
<text x="84.4" y="115.2">PB5</text>
<text x="84.4" y="117.7">PB6</text>
<text x="53.8" y="120.2">PC15</text>
<text x="53.8" y="125.3">VCAP_1</text>
<text x="84.4" y="120.2">PB7</text>
<text x="84.4" y="122.8">PB8</text>
<text x="84.4" y="125.3">PB9</text>
<text x="149.9" y="121.5">C30</text>
<text x="149.9" y="124.1">25p</text>
<text x="175.3" y="121.5">C34</text>
<text x="175.3" y="124.1">25p</text>
<text x="209.6" y="124.1">R21</text>
<text x="217.2" y="124.1">R22</text>
<text x="224.8" y="124.1">R25</text>
<text x="232.4" y="124.1">R26</text>
<text x="53.8" y="127.9">VCAP_2</text>
<text x="83.2" y="127.9">PB10</text>
<text x="83.2" y="130.4">PB11</text>
<text x="209.6" y="126.6">4k7</text>
<text x="217.2" y="126.6">4k7</text>
<text x="224.8" y="126.6">4k7</text>
<text x="232.4" y="126.6">4k7</text>
<text x="36.8" y="132.9">C27</text>
<text x="36.8" y="135.5">2u2</text>
<text x="47" y="132.9">C28</text>
<text x="47" y="135.5">2u2</text>
<text x="83.2" y="132.9">PB12</text>
<text x="83.2" y="135.5">PB13</text>
<text x="156.7" y="134.2">GND</text>
<text x="83.2" y="138">PB14</text>
<text x="83.2" y="140.6">PB15</text>
<text x="31" y="145.6">GND</text>
<text x="72" y="144.3" transform="rotate(-90 72 144.3)">VSS</text>
<text x="74.5" y="144.3" transform="rotate(-90 74.5 144.3)">VSSA</text>
<text x="75.8" y="148.2">U8</text>
<text x="69.1" y="155.8">GND</text>
<text x="75.8" y="150.7">STM32F405RGTx</text>
<text x="124.5" y="166.3">D6</text>
<text x="133.4" y="166.3">D7</text>
<text x="142.2" y="166.3">D8</text>
<text x="151.1" y="166.3">D9</text>
<text x="160" y="166.3">D10</text>
<text x="123.2" y="173.6">R15</text>
<text x="124.5" y="168.8">R</text>
<text x="132.1" y="173.6">R16</text>
<text x="133.4" y="168.8">R</text>
<text x="141" y="173.6">R17</text>
<text x="142.2" y="168.8">G</text>
<text x="149.9" y="173.6">R18</text>
<text x="151.1" y="168.8">B</text>
<text x="158.8" y="173.6">R19</text>
<text x="160" y="168.8">B</text>
<text x="123.2" y="176.1">560</text>
<text x="132.1" y="176.1">560</text>
<text x="141" y="176.1">560</text>
<text x="149.9" y="176.1">100</text>
<text x="158.8" y="176.1">100</text>
<text x="118.6" y="188.8">GND</text>
</g>
<g font-size="1.8" fill="#a90000">
<text x="65.8" y="52.8" transform="rotate(-90 65.8 52.8)">1</text>
<text x="68.3" y="53.4" transform="rotate(-90 68.3 53.4)">19</text>
<text x="70.9" y="53.4" transform="rotate(-90 70.9 53.4)">32</text>
<text x="73.4" y="53.4" transform="rotate(-90 73.4 53.4)">48</text>
<text x="75.9" y="53.4" transform="rotate(-90 75.9 53.4)">64</text>
<text x="78.5" y="53.4" transform="rotate(-90 78.5 53.4)">13</text>
<text x="51.4" y="58.2">7</text>
<text x="88.9" y="58.2">14</text>
<text x="50.8" y="63.2">60</text>
<text x="88.9" y="60.7">15</text>
<text x="88.9" y="63.2">16</text>
<text x="88.9" y="65.8">17</text>
<text x="51.4" y="68.3">5</text>
<text x="51.4" y="70.9">6</text>
<text x="88.9" y="68.3">20</text>
<text x="88.9" y="70.9">21</text>
<text x="50.8" y="75.9">54</text>
<text x="88.9" y="73.4">22</text>
<text x="88.9" y="75.9">23</text>
<text x="238.1" y="77.2">3</text>
<text x="51.4" y="81">8</text>
<text x="51.4" y="83.6">9</text>
<text x="88.9" y="78.5">41</text>
<text x="88.9" y="81">42</text>
<text x="88.9" y="83.6">43</text>
<text x="164.4" y="79.8">1</text>
<text x="172" y="79.8">2</text>
<text x="230.4" y="79.8">1</text>
<text x="238.1" y="82.3">2</text>
<text x="50.8" y="86.1">10</text>
<text x="50.8" y="88.6">11</text>
<text x="88.9" y="86.1">44</text>
<text x="88.9" y="88.6">45</text>
<text x="164.4" y="84.8">3</text>
<text x="172" y="84.8">4</text>
<text x="50.8" y="91.2">24</text>
<text x="50.8" y="93.7">25</text>
<text x="88.9" y="91.2">46</text>
<text x="88.9" y="93.7">49</text>
<text x="50.8" y="96.3">37</text>
<text x="50.8" y="98.8">38</text>
<text x="50.8" y="101.3">39</text>
<text x="88.9" y="96.3">50</text>
<text x="88.9" y="101.3">26</text>
<text x="230.4" y="98.8">1</text>
<text x="238.1" y="96.3">3</text>
<text x="238.1" y="101.3">2</text>
<text x="50.8" y="103.9">40</text>
<text x="50.8" y="106.4">51</text>
<text x="88.9" y="103.9">27</text>
<text x="88.9" y="106.4">28</text>
<text x="50.8" y="109">52</text>
<text x="50.8" y="111.5">53</text>
<text x="88.9" y="109">55</text>
<text x="88.9" y="111.5">56</text>
<text x="51.4" y="114">2</text>
<text x="51.4" y="116.6">3</text>
<text x="51.4" y="119.1">4</text>
<text x="88.9" y="114">57</text>
<text x="88.9" y="116.6">58</text>
<text x="88.9" y="119.1">59</text>
<text x="154.9" y="116.6">1</text>
<text x="161.2" y="116.6">3</text>
<text x="50.8" y="124.2">31</text>
<text x="88.9" y="121.7">61</text>
<text x="88.9" y="124.2">62</text>
<text x="158.5" y="122" transform="rotate(-90 158.5 122)">2</text>
<text x="50.8" y="126.7">47</text>
<text x="88.9" y="126.7">29</text>
<text x="88.9" y="129.3">30</text>
<text x="88.9" y="131.8">33</text>
<text x="88.9" y="134.4">34</text>
<text x="88.9" y="136.9">35</text>
<text x="88.9" y="139.4">36</text>
<text x="70.9" y="147.4" transform="rotate(-90 70.9 147.4)">18</text>
<text x="73.4" y="147.4" transform="rotate(-90 73.4 147.4)">12</text>
</g>
</svg>
